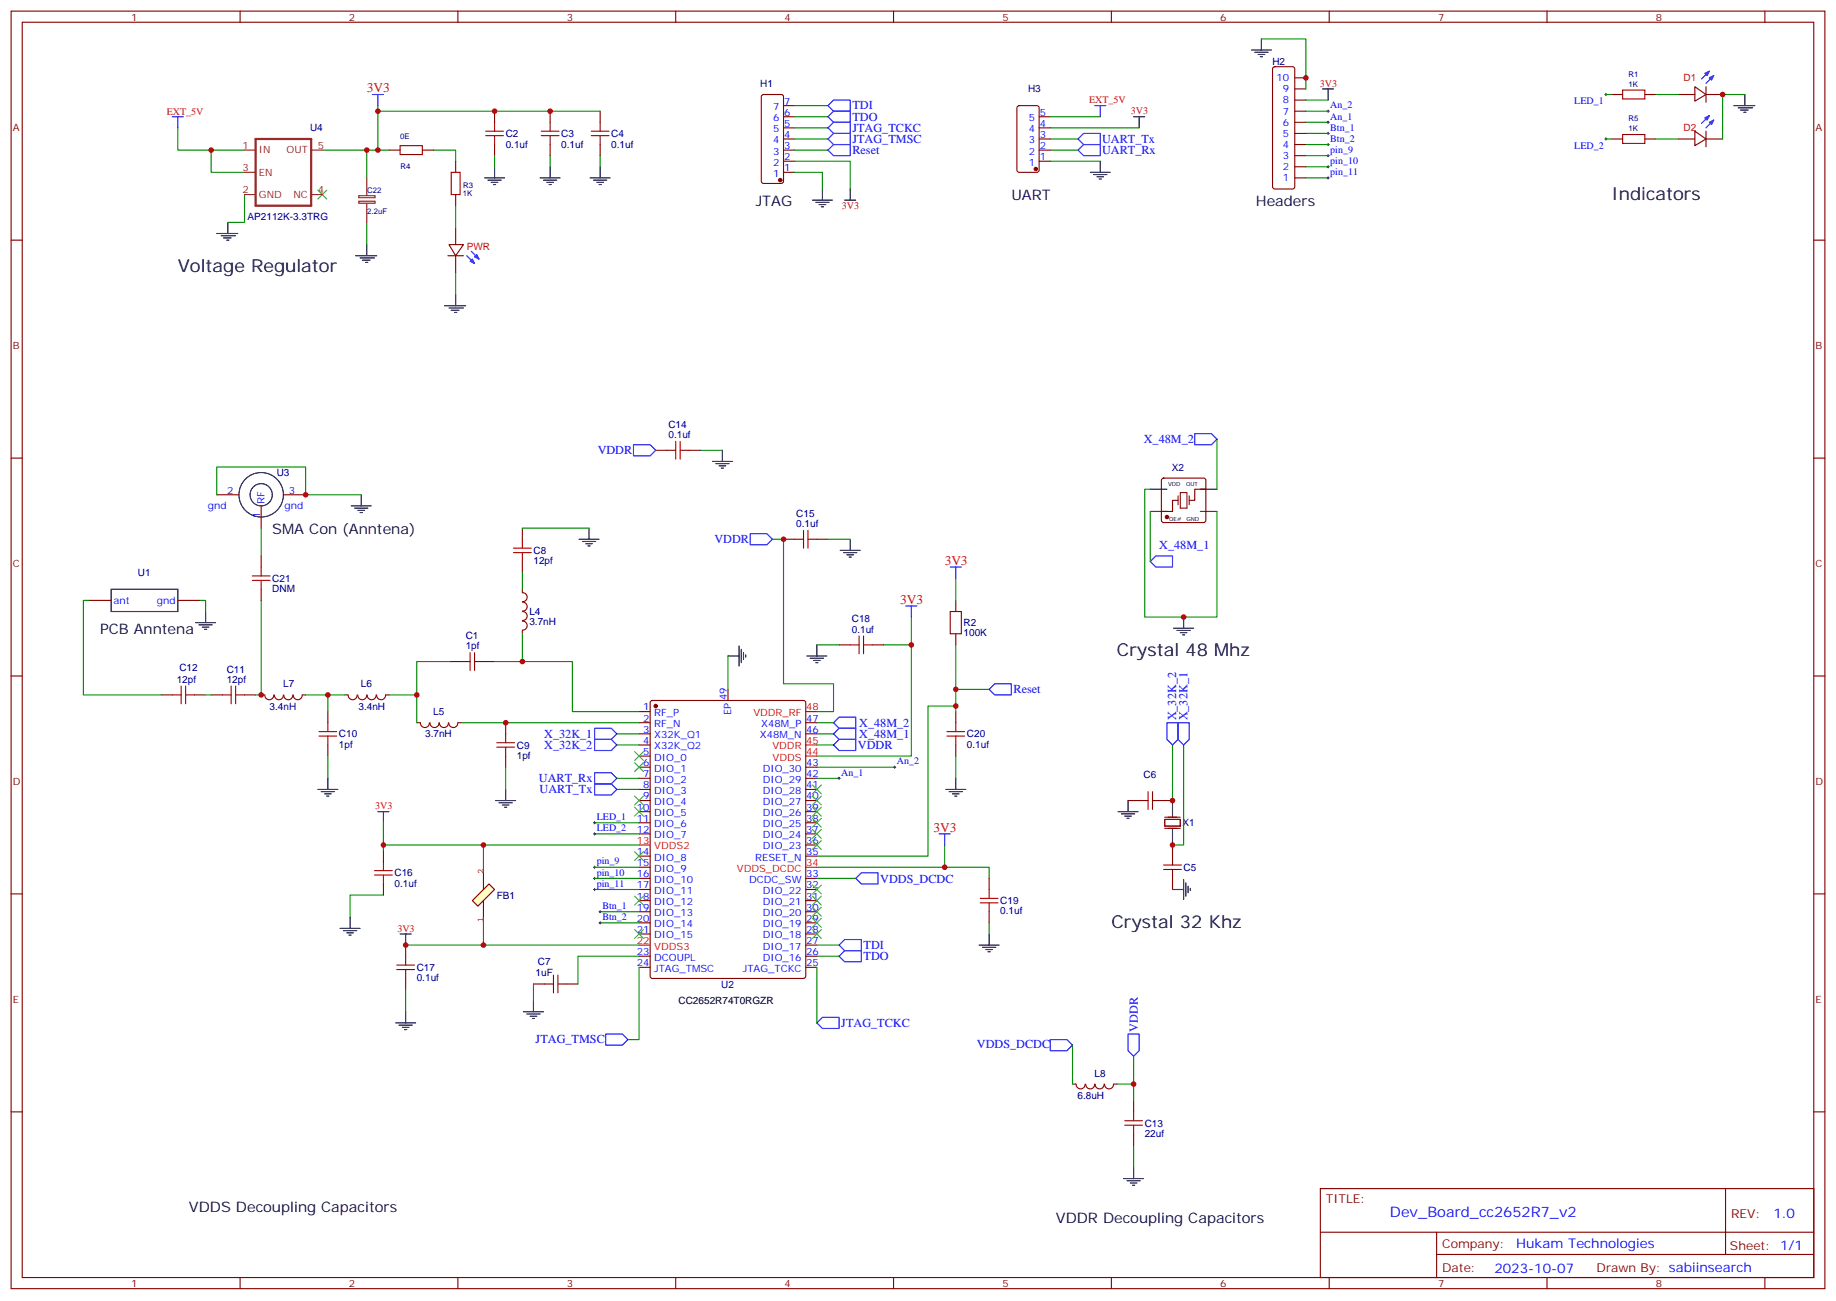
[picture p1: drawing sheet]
<svg xmlns="http://www.w3.org/2000/svg" width="583mm" height="413mm" viewBox="0 0 583 413" stroke-linecap="round" stroke-linejoin="round" font-family="sans-serif">
<g fill="none" stroke="#870000" stroke-width=".35">
<path d="M3.5 3.5h575.8v405.4h-575.8zM7.1 7.1h568.6v398.2h-568.6zM76.2 3.5v3.6M145.3 3.5v3.6M214.5 3.5v3.6M283.6 3.5v3.6M352.8 3.5v3.6M421.9 3.5v3.6M491.1 3.5v3.6M560.2 3.5v3.6M241.9 30.2l.5-.2h5.6l.7 .4v27.1l-.2 .5-.5 .2h-5.6l-.5-.2-.2-.5v-26.8zM248.7 37h3.5"/>
<path d="M248.7 33.5h3.5M323 33.7l.5-.2h5.6l.7 .4v20.1l-.4 .6-5.9 .1-.7-.5v-20zM329.8 37h3.6M404.2 21.4l.4-.2h5.7l.5 .2 .2 .5v37.4l-.2 .5-.5 .2h-5.7l-.5-.3-.2-.4v-37.4zM411 38.8h3.5M411 35.3h3.5M411 31.8h3.5M411 28.2h3.5M411 24.7h3.5M511.5 30h3.6M522.1 30h3.5M532.7 30h5.3"/>
<path d="M538 27.5l3.5 2.5-3.5 2.1zM541.5 30h5.3M541.5 27.5v5M123.5 47.6h3.5M134.1 47.6h3.5M144.6 51.2v3.5M248.7 54.7h3.5M248.7 51.2h3.5M248.7 47.6h3.5M248.7 44.1h3.5M248.7 40.6h3.5M329.8 51.2h3.6"/>
<path d="M329.8 47.6h3.6M329.8 44.1h3.6M329.8 40.6h3.6M411 56.4h3.5M411 52.9h3.5M411 49.4h3.5M411 45.9h3.5M411 42.3h3.5M511.5 44.1h3.6M522.1 44.1h3.5M532.7 44.1h5.3M538 41.6l3.5 2.5-3.5 2.1z"/>
<path d="M541.5 44.1h5.3M541.5 41.6v5M3.5 76.2h3.6M142.5 77.6h4.6l-2.5 3.5zM144.6 61.7v3.6M144.6 72.3v5.3M575.7 76.2h3.6M142.2 81.1h4.9M144.6 81.1v5.3M3.5 145.3h3.6M68.8 157h7M90 157h7"/>
<path d="M208.1 142.9h3.6M218.7 142.9h3.5M368.9 151.9l.5-.2h12.7l.5 .2 .2 .5v12.7l-.3 .5-.4 .2h-12.7l-.5-.2-.2-.5v-12.7zM373.9 158.8h-1.7v3.5h-3.5M382.8 155.2h-3.6v3.6h-1.7M575.7 145.3h3.6M82.9 160.5v7.1M82.9 176.4v3.5M165.8 167.6v3.5M165.8 178.2v3.5M248.7 171.1h3.5M259.3 171.1h3.5"/>
<path d="M28.2 190.5h7.1M56.4 190.5h7.1M82.9 187v3.5M165.8 187v1M165.8 188.1a1.41 1.41 0 0 1 1.5 1.4 1.41 1.41 0 0 1-1.5 1.4M165.8 197.1a1.41 1.41 0 0 1 1.5 1.4 1.41 1.41 0 0 1-1.5 1.4M165.8 191.1a1.41 1.41 0 0 1 1.5 1.4 1.41 1.41 0 0 1-1.5 1.4M165.8 194.1a1.41 1.41 0 0 1 1.5 1.4 1.41 1.41 0 0 1-1.5 1.4M303.4 190.5v3.5M3.5 214.5h3.6M142.9 209.9h3.5M153.5 209.9h3.5"/>
<path d="M165.8 200v1.1M231.1 218.7v3.5M266.3 204.6h3.6M276.9 204.6h3.6M303.4 201.1v3.5M575.7 214.5h3.6M51.2 220.5h3.5M61.7 220.5h3.6M67 220.5h3.6M77.6 220.5h3.5M82.9 220.5h1.1M84.1 220.5a1.41 1.41 0 0 0 1.4 1.5 1.41 1.41 0 0 0 1.4-1.5"/>
<path d="M87.1 220.5a1.41 1.41 0 0 0 1.4 1.5 1.41 1.41 0 0 0 1.4-1.5M90.1 220.5a1.41 1.41 0 0 0 1.4 1.5 1.41 1.41 0 0 0 1.4-1.5M93.1 220.5a1.41 1.41 0 0 0 1.4 1.5 1.41 1.41 0 0 0 1.4-1.5M96 220.5h1M104.1 225.8v3.5M104.1 236.4v3.5M109.4 220.5h1M110.5 220.5a1.41 1.41 0 0 0 1.4 1.5 1.41 1.41 0 0 0 1.4-1.5M113.6 220.5a1.41 1.41 0 0 0 1.4 1.5 1.41 1.41 0 0 0 1.4-1.5M116.6 220.5a1.41 1.41 0 0 0 1.4 1.5 1.41 1.41 0 0 0 1.4-1.5M119.6 220.5a1.41 1.41 0 0 0 1.4 1.5 1.41 1.41 0 0 0 1.4-1.5M122.4 220.5h1.1"/>
<path d="M132.3 229.3h1M133.5 229.3a1.41 1.41 0 0 0 1.4 1.5 1.41 1.41 0 0 0 1.4-1.5M136.5 229.3a1.41 1.41 0 0 0 1.4 1.5 1.41 1.41 0 0 0 1.4-1.5M139.5 229.3a1.41 1.41 0 0 0 1.4 1.5 1.41 1.41 0 0 0 1.4-1.5M142.5 229.3a1.41 1.41 0 0 0 1.4 1.5 1.41 1.41 0 0 0 1.4-1.5M145.3 229.3h1.1M160.5 229.3v3.5M160.5 239.9v3.5M202.8 225.8h3.6M202.8 229.3h3.6M202.8 232.8h3.6M202.8 236.4h3.6"/>
<path d="M202.8 239.9h3.6M206.6 222.5l.5-.3h48l.6 .5 .1 87-.5 .7h-48.2l-.7-.4v-87zM255.8 229.3h3.5M255.8 232.8h3.5M303.4 225.8v3.5M303.4 236.4v3.5M202.8 243.4h3.6M202.8 246.9h3.6M202.8 250.5h3.6M202.8 254h3.6M202.8 257.5h3.6M255.8 243.4h3.5"/>
<path d="M255.8 246.9h3.5M255.8 250.5h3.5M255.8 254h3.5M255.8 257.5h3.5M358.1 254h3.5M368.7 254h3.5M121.7 269.9v3.5M202.8 261.1h3.6M202.8 264.6h3.6M202.8 271.6h3.6M202.8 275.2h3.6M202.8 278.7h3.6"/>
<path d="M255.8 261.1h3.5M255.8 264.6h3.5M255.8 271.6h3.5M255.8 278.7h3.5M255.8 268.1h3.5M314 278.7v3.5M372.2 268.1v3.5M372.2 278.7v3.5M3.5 283.6h3.6M121.7 280.5v3.5M128.8 299.9v3.5M202.8 282.2h3.6"/>
<path d="M202.8 285.7h3.6M202.8 289.3h3.6M202.8 292.8h3.6M202.8 296.3h3.6M255.8 282.2h3.5M255.8 285.7h3.5M255.8 289.3h3.5M255.8 292.8h3.5M255.8 296.3h3.5M255.8 299.9h3.5M314 289.3v3.5M575.7 283.6h3.6"/>
<path d="M128.8 310.4v3.6M169.3 312.2h3.6M179.9 312.2h3.5M202.8 303.4h3.6M202.8 306.9h3.6M255.8 303.4h3.5M255.8 306.9h3.5M3.5 352.8h3.6M340.4 344h1.1M341.6 344a1.41 1.41 0 0 0 1.4 1.5 1.41 1.41 0 0 0 1.4-1.5M344.7 344a1.41 1.41 0 0 0 1.4 1.5 1.41 1.41 0 0 0 1.4-1.5M347.6 344a1.41 1.41 0 0 0 1.4 1.5 1.41 1.41 0 0 0 1.4-1.5"/>
<path d="M350.6 344a1.41 1.41 0 0 0 1.4 1.5 1.41 1.41 0 0 0 1.4-1.5M353.5 344h1M359.8 349.2v3.6M359.8 359.8v3.6M575.7 352.8h3.6M419.1 377.1h156.6v28.2h-156.6zM547.7 377.1v20.9M419.1 391h156.5M456 398h119.6M456 391v14.1M76.2 405.3v3.6M145.3 405.3v3.6"/>
<path d="M214.5 405.3v3.6M283.6 405.3v3.6M352.8 405.3v3.6M421.9 405.3v3.6M491.1 405.3v3.6M560.2 405.3v3.6"/>
</g>
<g fill="#870000" stroke="#870000" stroke-width=".35">
<circle cx="208.1" cy="224" r=".53"/>
<circle cx="370.4" cy="164" r=".53"/>
<circle cx="247.6" cy="57.1" r=".53"/>
<circle cx="328.8" cy="53.6" r=".53"/>
</g>
<path d="M255.8 239.9h3.5M255.8 236.4h3.5M255.8 225.8h3.5M202.8 268.1h3.6M255.8 275.2h3.5M202.8 299.9h3.6" fill="none" stroke="#f00" stroke-width=".35"/>
<g fill="none" stroke="#000" stroke-width=".35">
<path d="M397.2 15.9h6.4M398.3 16.6h4.2M399.3 17.3h2.2M400 18h.8M400.4 12.3v3.6M359.8 37h3.6M361.6 37v3.6M419.8 28.2h3.5M421.6 28.2v3.6M550.3 33.5h6.7M551.7 34.2h4.6M552.4 34.9h2.5"/>
<path d="M553.5 35.6h.7M553.9 30v3.5M261.1 60v3.5M269.9 60v3.5M346.1 54.7h6.3M347.1 55.4h4.3M348.2 56.1h2.1M348.9 56.8h.7M349.2 51.2v3.5M68.8 74.1h6.7M70.2 74.8h4.6M70.9 75.5h2.5"/>
<path d="M72 76.2h.7M72.3 70.6v3.5M116.4 77.6v3.5M257.9 63.5h6.3M258.9 64.2h4.3M260 64.9h2.1M260.7 65.6h.7M268.1 63.5h3.5M112.9 81.1h6.7M114.3 81.8h4.6M115 82.6h2.5M116.1 83.3h.7"/>
<path d="M141.1 97h6.7M142.5 97.7h4.6M143.2 98.4h2.5M144.3 99.1h.7M144.6 93.5v3.5M114.7 157v3.5M226.1 146.4h6.4M227.2 147.1h4.2M228.2 147.8h2.2M229 148.5h.7M229.3 142.9v3.5M365.1 155.2h5.3"/>
<path d="M381 155.2h5.3M111.5 160.5h6.3M112.5 161.2h4.3M113.6 161.9h2.1M114.3 162.6h.7M183.8 171.1h6.3M184.9 171.8h4.2M185.9 172.5h2.1M186.6 173.2h.7M187 167.6v3.5M266.7 174.6h6.3M267.8 175.3h4.2"/>
<path d="M268.8 176h2.1M269.5 176.7h.7M269.9 171.1v3.5M365.1 162.3h5.3M381 162.3h5.3M35.3 187h21.1v7h-21.1zM62.1 197.6h6.3M63.1 198.3h4.3M64.2 199h2.1M64.9 199.7h.7M65.3 194v3.6M372.5 199.3h6.4"/>
<path d="M375.7 195.8v3.5M231.1 208.1h3.5M234.6 205v6.3M235.3 206v4.3M236 207.1v2.1M236.7 207.8v.7M256.1 208.1h6.4M257.2 208.8h4.2M258.2 209.5h2.1M258.9 210.3h.7M259.3 204.6v3.5M373.6 200h4.2"/>
<path d="M374.6 200.7h2.2M375.4 201.4h.7M100.9 250.5h6.3M102 251.2h4.2M103 251.9h2.1M103.7 252.6h.7M104.1 246.9v3.6M119.9 257.5h3.6M121.7 257.5v3.6M157.3 254h6.4M158.4 254.7h4.2M159.5 255.4h2.1"/>
<path d="M160.2 256.1h.7M160.5 250.5v3.5M300.2 250.5h6.4M301.3 251.2h4.2M302.3 251.9h2.1M303 252.6h.7M303.4 246.9v3.6M354.9 257.5h6.3M356 258.2h4.2M357 258.9h2.1M357.7 259.6h.7M358.1 254v3.5"/>
<path d="M372.2 254v5.3M372.2 262.8v5.3M375.7 279v6.4M107.9 294.6h6.4M109 295.3h4.2M110.1 296h2.1M110.8 296.7h.7M111.1 291v3.6M127 296.3h3.5M128.8 296.3v3.6M310.8 299.9h6.3M314 296.3v3.6"/>
<path d="M372.2 282.2h3.5M376.4 280.1v4.2M377.1 281.2v2.1M377.8 281.9v.7M169.3 317.5v3.5M311.9 300.6h4.2M312.9 301.3h2.1M313.6 302h.7M125.6 324.6h6.3M126.6 325.3h4.3M127.7 326h2.1M128.4 326.7h.7"/>
<path d="M128.8 321v3.6M166.2 321h6.3M167.2 321.7h4.2M168.3 322.4h2.1M169 323.1h.7M356.7 373.9h6.3M357.7 374.6h4.2M358.8 375.4h2.1M359.5 376.1h.7M359.8 370.4v3.5"/>
<circle cx="82.9" cy="157" r="7.1"/>
<circle cx="82.9" cy="157" r="3.5"/>
</g>
<path d="M373.9 157.3v2.9M374.6 156.3h2.2v4.9h-2.2zM377.5 157.3v2.9M369.7 260h4.9v2.1h-4.9zM369.7 259.3h4.9M369.7 262.8h4.9" fill="none" stroke="#871200" stroke-width=".35"/>
<g fill="none" stroke="#a10000" stroke-width=".35">
<path d="M515.1 28.6h7v2.8h-7zM127 46.2h7.1v2.8h-7.1zM143.2 54.7h2.8v7h-2.8zM515.1 42.7h7v2.8h-7zM211.7 142.9h2.8M214.5 140.1v5.6M215.9 140.1v5.6M215.9 142.9h2.8M82.9 179.9v2.8M163 175.3h5.6M163 173.9h5.6M165.8 171.1v2.8"/>
<path d="M165.8 175.3v2.9M252.2 171.1h2.9M255.1 168.3v5.6M256.5 168.3v5.6M256.5 171.1h2.8M80.1 182.7h5.6M80.1 184.2h5.6M82.9 184.2v2.8M301.6 194h3.6v7.1h-3.6zM57.5 217.7v5.6M58.9 217.7v5.6M73.4 217.7v5.6"/>
<path d="M74.8 217.7v5.6M146.4 209.9h2.8M149.2 207.1v5.6M150.6 209.9h2.9M150.6 207.1v5.6M269.9 204.6h2.8M272.7 201.8v5.6M274.1 204.6h2.8M274.1 201.8v5.6M54.7 220.5h2.8M58.9 220.5h2.8M70.6 220.5h2.8"/>
<path d="M74.8 220.5h2.8M101.2 233.5h5.7M101.2 232.1h5.7M104.1 229.3v2.8M104.1 233.5v2.9M157.7 237.1h5.6M157.7 235.7h5.6M160.5 232.8v2.9M160.5 237.1v2.8M300.6 233.5h5.6M300.6 232.1h5.6M303.4 229.3v2.8"/>
<path d="M303.4 233.5v2.9M361.6 254h2.8M364.4 251.2v5.6M365.8 251.2v5.6M365.8 254h2.9M118.9 277.6h5.6M118.9 276.2h5.6M121.7 273.4v2.8M121.7 277.6v2.9M369.4 274.5h5.6M369.4 275.9h5.6M372.2 271.6v2.9"/>
<path d="M372.2 275.9v2.8M311.1 286.5h5.7M311.1 285h5.7M314 282.2v2.8M314 286.5v2.8M125.9 307.6h5.7M125.9 306.2h5.7M128.8 303.4v2.8M128.8 307.6v2.8M172.9 312.2h2.8M175.7 309.4v5.6M177.1 309.4v5.6"/>
<path d="M177.1 312.2h2.8M357 357h5.7M357 355.6h5.7M359.8 352.8v2.8M359.8 357v2.8"/>
</g>
<g fill="none" stroke="#008700" stroke-width=".35">
<path d="M400.4 12.3h14.1v15.9M119.9 33.5v14.1M252.2 33.5h10.6M252.2 37h10.6M333.4 37h15.8M414.5 35.3h7.1M414.5 38.8h7.1M414.5 31.8h7.1M509.8 30h1.7M525.6 30h7.1M553.9 30h-7.1v14.1M56.4 40.6v7h21.2"/>
<path d="M67 47.6v7.1h10.6M102.3 47.6h21.2M116.4 47.6v8.8M137.6 47.6h7v3.6M252.2 54.7h8.9v5.3M252.2 51.2h17.7v8.8M252.2 40.6h10.6M252.2 44.1h10.6M252.2 47.6h10.6M333.4 40.6h28.2M333.4 44.1h8.8M333.4 47.6h8.8"/>
<path d="M333.4 51.2h15.8M414.5 49.4h7.1M414.5 52.9h7.1M414.5 42.3h7.1M414.5 45.9h7.1M414.5 56.4h7.1M509.8 44.1h1.7M525.6 44.1h7.1M77.6 61.7v8.9h-5.3M116.4 70.6v7M144.6 65.3v7M144.6 86.4v7.1"/>
<path d="M386.3 139.3v15.9M68.8 157v-8.8h28.2v8.8h17.7M222.2 142.9h7.1M365.1 155.2h-1.7v40.6h22.9v-33.5M82.9 167.6v8.8M165.8 167.6h21.2M245.2 171.1h3.5v45.9h15.9v8.8h-5.3M262.8 171.1h7.1M365.1 162.3v15.9M28.2 190.5h-1.7v30h24.7M63.5 190.5h1.8v3.5M82.9 190.5v30h-1.8"/>
<path d="M165.8 181.7v5.3M289.3 195.8v8.8M303.4 183.4v7.1M142.9 209.9h-10.6v19.4M157 209.9h24.7v15.9h21.1M165.8 201.1v8.8M231.1 208.1v10.6M259.3 204.6h7M280.5 204.6h8.8v35.3h-30M303.4 204.6v21.2M303.4 218.7h10.6M65.3 220.5h1.7"/>
<path d="M97 220.5h12.4M104.1 220.5v5.3M104.1 239.9v7M123.5 220.5h8.8M146.4 229.3h56.4M195.8 232.8h7M195.8 236.4h7M259.3 232.8h5.3M259.3 236.4h5.3M259.3 229.3h5.3M303.4 224h-8.8v47.6h-35.3M303.4 239.9v7"/>
<path d="M372.2 236.4v17.6M375.7 236.4v31.7h-3.5M160.5 243.4v7.1M195.8 246.9h7M195.8 250.5h7M259.3 246.9h7M259.3 243.4h24.7M121.7 268.1h81.1M121.7 261.1v8.8M188.7 264.6h14.1M188.7 261.1h14.1M188.7 278.7h14.1"/>
<path d="M188.7 275.2h14.1M259.3 278.7h12.3M299.9 268.1v7.1h-40.6M299.9 275.2h14.1v3.5M121.7 284h-10.6v7M128.8 299.9h74M188.7 282.2h14.1M190.5 292.8h12.3M190.5 289.3h12.3M259.3 299.9h7M314 292.8v3.5M128.8 314v7"/>
<path d="M169.3 312.2v5.3M202.8 303.4h-19.4v8.8M202.8 306.9v22.9h-3.5M259.3 306.9v17.7M259.3 303.4h7M340.4 331.6v12.4M359.8 335.1v8.9M354.5 344h5.3v5.2M359.8 363.4v7"/>
</g>
<g fill="none" stroke="#00f" stroke-width=".35">
<path d="M54.7 37h3.5M56.4 37v3.6M118.2 30h3.5M119.9 30v3.5M262.8 37l1.8-1.7h5.3v3.5h-5.3zM262.8 33.5l1.8-1.7h5.3v3.5h-5.3zM347.5 33.5h3.5M349.2 33.5v3.5M541.2 23.3l1.4-.7-.7 1.4zM541.2 37.4l1.4-.7-.7 1.4zM542.6 24.7l1.4-.7-.7 1.4zM542.6 38.8l1.4-.7-.7 1.4z"/>
<path d="M542.6 22.6l-2.5 2.4M542.6 36.7l-2.5 2.5M544 24l-2.5 2.5M544 38.1l-2.5 2.5M262.8 40.6l1.8-1.8h5.3v3.5h-5.3zM262.8 47.6l1.8-1.7h5.3v3.5h-5.3zM262.8 44.1l1.8-1.8h5.3v3.6h-5.3zM342.2 44.1l1.8-1.8h5.2v3.6h-5.2zM342.2 47.6l1.8-1.7h5.2v3.5h-5.2zM149.6 79.7l2.4 2.5M148.2 81.1l2.4 2.5M149.2 82.9l.7-.7 .7 1.4z"/>
<path d="M151.3 80.8l.7 1.4-1.4-.7zM379.2 137.6h5.3l1.8 1.7-1.8 1.8h-5.3zM201.1 141.1h5.3l1.7 1.8-1.7 1.7h-5.3zM238.1 169.3h5.3l1.8 1.8-1.8 1.8h-5.3zM301.6 179.9h3.6M303.4 179.9v3.5M365.1 178.2l1.8-1.8h5.3v3.5h-5.3zM287.5 192.3h3.5M289.3 192.3v3.5M314 218.7l1.7-1.7h5.3v3.5h-5.3zM188.7 231.1h5.3l1.8 1.7-1.8 1.8h-5.3zM188.7 234.6h5.3l1.8 1.8-1.8 1.7h-5.3z"/>
<path d="M264.6 232.8l1.7-1.7h5.3v3.5h-5.3zM264.6 236.4l1.7-1.8h5.3v3.5h-5.3zM266.3 227.5h5.3v3.6h-5.3l-1.7-1.8zM370.4 229.3h3.5v5.3l-1.7 1.8-1.8-1.8zM373.9 229.3h3.6v5.3l-1.8 1.8-1.8-1.8zM188.7 245.2h5.3l1.8 1.7-1.8 1.8h-5.3zM188.7 248.7h5.3l1.8 1.8-1.8 1.7h-5.3zM271.6 278.7l1.8-1.8h5.3v3.6h-5.3zM298.1 264.6h3.5M299.9 264.6v3.5M266.3 299.9l1.8-1.8h5.3v3.5h-5.3zM266.3 303.4l1.8-1.8h5.3v3.6h-5.3z"/>
<path d="M192.3 328.1h5.3l1.7 1.7-1.7 1.8h-5.3zM259.3 324.6l1.8-1.8h5.2v3.5h-5.2zM333.4 329.8h5.3l1.7 1.8-1.7 1.8h-5.3zM358.1 328.1h3.5v5.3l-1.8 1.7-1.7-1.7z"/>
</g>
<g fill="none" stroke="#3c3" stroke-width=".35">
<path d="M100.9 60.3l2.8 2.8M103.7 60.3l-2.8 2.8M201.4 238.5l2.9 2.8M204.3 238.5l-2.9 2.8M201.4 242l2.9 2.8M201.4 252.6l2.9 2.8M201.4 256.1l2.9 2.8M204.3 242l-2.9 2.8M204.3 252.6l-2.9 2.8M204.3 256.1l-2.9 2.8M257.9 252.6l2.8 2.8M257.9 256.1l2.8 2.8"/>
<path d="M257.9 259.6l2.8 2.9M257.9 249.1l2.8 2.8M260.7 252.6l-2.8 2.8M260.7 256.1l-2.8 2.8M260.7 259.6l-2.8 2.9M260.7 249.1l-2.8 2.8M201.4 270.2l2.9 2.8M204.3 270.2l-2.9 2.8M257.9 263.2l2.8 2.8M257.9 266.7l2.8 2.8M260.7 263.2l-2.8 2.8M260.7 266.7l-2.8 2.8"/>
<path d="M201.4 284.3l2.9 2.9M201.4 294.9l2.9 2.8M204.3 284.3l-2.9 2.9M204.3 294.9l-2.9 2.8M257.9 280.8l2.8 2.8M257.9 284.3l2.8 2.9M257.9 287.9l2.8 2.8M257.9 291.4l2.8 2.8M257.9 294.9l2.8 2.8M260.7 280.8l-2.8 2.8M260.7 284.3l-2.8 2.9M260.7 287.9l-2.8 2.8"/>
<path d="M260.7 291.4l-2.8 2.8M260.7 294.9l-2.8 2.8"/>
</g>
<path d="M81.1 44.1h17.7v21.2h-17.7z" fill="none" stroke="#8c2424" stroke-width=".71"/>
<path d="M77.6 47.6h3.5M77.6 54.7h3.5M98.8 47.6h3.5M116.4 56.4v5.7M77.6 61.7h3.5M98.8 61.7h3.5M113.9 63.9h5.2v.6h-5.2zM113.9 62.1h5.2v.6h-5.2zM116.4 64.6v6" fill="none" stroke="#8c2424" stroke-width=".35"/>
<g fill="none" stroke="#000" stroke-width=".32">
<path d="M421.2 35.3h.7M421.2 38.8h.7M421.6 34.9v.7M421.6 38.5v.7M509.4 30h.7M509.8 29.6v.7M421.2 52.9h.7M421.2 49.4h.7M421.2 45.9h.7M421.2 42.3h.7M421.2 56.4h.7M421.6 42v.7"/>
<path d="M421.6 45.5v.7M421.6 49v.7M421.6 52.6v.7M421.6 56.1v.7M509.4 44.1h.7M509.8 43.7v.7M266 246.9h.7M266.3 246.6v.7M283.6 243.4h.7M284 243.1v.7M188.4 261.1h.7M188.4 264.6h.7"/>
<path d="M188.4 275.2h.7M188.4 278.7h.7M188.7 260.7v.7M188.7 264.2v.7M188.7 274.8v.7M188.7 278.3v.7M188.4 282.2h.7M188.7 281.9v.7M190.1 289.3h.8M190.1 292.8h.8M190.5 288.9v.7M190.5 292.5v.7"/>
</g>
<path d="M155.2 280.5l1.8 1.7-5.3 5.3-1.8-1.8z" fill="#ffffc2" stroke="#850000" stroke-width=".35"/>
<path d="M153.5 276.9v5.3M153.5 285.7v5.3" fill="none" stroke="#850000" stroke-width=".35"/>
<path d="M119.9 35.3h70.6M157 49.4v3.5M174.6 49.4v3.5M190.5 49.4v3.5M153.5 268.1v8.8M153.5 291v8.9" fill="none" stroke="#008700" stroke-width=".35"/>
<path d="M157 38.8v2.8M174.6 38.8v2.8M190.5 38.8v2.8M154.2 43h5.6M154.2 41.6h5.6M157 43v2.9M171.8 43h5.6M171.8 41.6h5.6M174.6 43v2.9M187.7 43h5.6M187.7 41.6h5.6M190.5 43v2.9" fill="none" stroke="#a10000" stroke-width=".35"/>
<path d="M157 35.3v3.5M174.6 35.3v3.5M190.5 35.3v3.5M157 45.9v3.5M174.6 45.9v3.5M190.5 45.9v3.5" fill="none" stroke="#870000" stroke-width=".35"/>
<g fill="none" stroke="#000" stroke-width=".35">
<path d="M153.8 56.4h6.4M154.9 57.2h4.2M155.9 57.9h2.1M156.6 58.6h.7M157 52.9v3.5M171.4 56.4h6.4M172.5 57.2h4.2M173.6 57.9h2.1M174.3 58.6h.7M174.6 52.9v3.5M187.3 56.4h6.4M188.4 57.2h4.2"/>
<path d="M189.4 57.9h2.2M190.1 58.6h.8M190.5 52.9v3.5"/>
</g>
<g fill="#c00">
<circle cx="372.2" cy="268.1" r=".88"/>
<circle cx="372.2" cy="254" r=".88"/>
<circle cx="375.7" cy="195.8" r=".88"/>
<circle cx="165.8" cy="209.9" r=".88"/>
<circle cx="160.5" cy="229.3" r=".88"/>
<circle cx="132.3" cy="220.5" r=".88"/>
<circle cx="104.1" cy="220.5" r=".88"/>
<circle cx="303.4" cy="218.7" r=".88"/>
<circle cx="303.4" cy="224" r=".88"/>
<circle cx="97" cy="157" r=".88"/>
<circle cx="82.9" cy="220.5" r=".88"/>
<circle cx="67" cy="47.6" r=".88"/>
<circle cx="119.9" cy="47.6" r=".88"/>
<circle cx="116.4" cy="47.6" r=".88"/>
<circle cx="546.8" cy="30" r=".88"/>
<circle cx="414.5" cy="24.7" r=".88"/>
<circle cx="289.3" cy="204.6" r=".88"/>
<circle cx="248.7" cy="171.1" r=".88"/>
<circle cx="359.8" cy="344" r=".88"/>
<circle cx="299.9" cy="275.2" r=".88"/>
<circle cx="128.8" cy="299.9" r=".88"/>
<circle cx="121.7" cy="268.1" r=".88"/>
<circle cx="153.5" cy="268.1" r=".88"/>
<circle cx="153.5" cy="299.9" r=".88"/>
<circle cx="119.9" cy="35.3" r=".88"/>
<circle cx="157" cy="35.3" r=".88"/>
<circle cx="174.6" cy="35.3" r=".88"/>
</g>
<g font-size="5.6">
<text x="511.5" y="63.5">Indicators</text>
<text x="56.4" y="86.4">Voltage Regulator</text>
<text x="354.5" y="208.1">Crystal 48 Mhz</text>
<text x="352.8" y="294.6">Crystal 32 Khz</text>
</g>
<g font-size="4.6" fill="#003">
<text x="239.9" y="65.3">JTAG</text>
<text x="321" y="63.5">UART</text>
<text x="398.6" y="65.3">Headers</text>
<text x="86.4" y="169.3">SMA Con (Anntena)</text>
<text x="31.7" y="201.1">PCB Anntena</text>
<text x="60" y="384.5">VDDS Decoupling Capacitors</text>
<text x="335.1" y="388.1">VDDR Decoupling Capacitors</text>
</g>
<text font-size="4.6" fill="#00f" x="441.2" y="386.1">Dev_Board_cc2652R7_v2</text>
<g font-size="4.2" fill="#f00">
<text x="116.4" y="29.3">3V3</text>
<text x="299.9" y="179.2">3V3</text>
<text x="285.8" y="191.6">3V3</text>
<text x="296.3" y="263.9">3V3</text>
</g>
<g font-size="4.2" fill="#00f">
<text x="562.9" y="386.4">1.0</text>
<text x="481.3" y="395.9">Hukam Technologies</text>
<text x="474.4" y="403.7">2023-10-07</text>
</g>
<g font-size="3.9" fill="#00f">
<text x="270.6" y="34.7">TDI</text>
<text x="270.6" y="38.2">TDO</text>
<text x="270.6" y="41.9">JTAG_TCKC</text>
<text x="270.6" y="45.4">JTAG_TMSC</text>
<text x="349.8" y="45.4">UART_Tx</text>
<text x="270.6" y="48.9">Reset</text>
<text x="349.8" y="48.9">UART_Rx</text>
<text x="363.1" y="140.6">X_48M_2</text>
<text x="189.7" y="144.2">VDDR</text>
<text x="226.8" y="172.4">VDDR</text>
<text x="368" y="174.1">X_48M_1</text>
<text x="321.7" y="220">Reset</text>
<text x="272.7" y="230.5">X_48M_2</text>
<text x="373.4" y="228.6" transform="rotate(-90 373.4 228.6)">X_32K_2</text>
<text x="376.9" y="228.6" transform="rotate(-90 376.9 228.6)">X_32K_1</text>
<text x="172.7" y="234.1">X_32K_1</text>
<text x="172.7" y="237.6">X_32K_2</text>
<text x="272.3" y="237.5">VDDR</text>
<text x="272.7" y="234.1">X_48M_1</text>
<text x="171.1" y="248.2">UART_Rx</text>
<text x="171.3" y="251.7">UART_Tx</text>
<text x="279.4" y="280.1">VDDS_DCDC</text>
<text x="274.1" y="304.6">TDO</text>
<text x="274.1" y="301.1">TDI</text>
<text x="267.1" y="325.9">JTAG_TCKC</text>
<text x="361.1" y="327.4" transform="rotate(-90 361.1 327.4)">VDDR</text>
<text x="170" y="331">JTAG_TMSC</text>
<text x="310.1" y="332.7">VDDS_DCDC</text>
</g>
<g font-size="3.9" fill="#800">
<text x="420.9" y="381.7">TITLE:</text>
<text x="549.5" y="386.4">REV:</text>
<text x="457.8" y="395.9">Company:</text>
<text x="549.1" y="396.5">Sheet: 1/1</text>
<text x="457.8" y="403.6">Date:</text>
<text x="506.8" y="403.7">Drawn By: sabiinsearch</text>
</g>
<g font-size="3.2" fill="#800">
<text x="41.6" y="6.5">1</text>
<text x="110.8" y="6.5">2</text>
<text x="179.9" y="6.5">3</text>
<text x="249.1" y="6.5">4</text>
<text x="318.2" y="6.5">5</text>
<text x="387.3" y="6.5">6</text>
<text x="456.5" y="6.5">7</text>
<text x="525.6" y="6.5">8</text>
<text x="4.1" y="41.6">A</text>
<text x="576.3" y="41.6">A</text>
<text x="4.1" y="110.8">B</text>
<text x="576.3" y="110.8">B</text>
<text x="4.1" y="179.9">C</text>
<text x="576.3" y="179.9">C</text>
<text x="4.1" y="249.1">D</text>
<text x="576.3" y="249.1">D</text>
<text x="4.1" y="318.2">E</text>
<text x="576.3" y="318.2">E</text>
<text x="41.6" y="408.3">1</text>
<text x="110.8" y="408.3">2</text>
<text x="179.9" y="408.3">3</text>
<text x="249.1" y="408.3">4</text>
<text x="318.2" y="408.3">5</text>
<text x="387.3" y="408.3">6</text>
<text x="456.5" y="408.3">7</text>
<text x="525.6" y="408.3">8</text>
</g>
<g font-size="3.2" fill="#000080">
<text x="403.9" y="20.5">H2</text>
<text x="241.3" y="27.6">H1</text>
<text x="326.3" y="29.3">H3</text>
<text x="98.4" y="41.6">U4</text>
<text x="160.5" y="46.9">0.1uf</text>
<text x="160.5" y="43.6">C2</text>
<text x="178.2" y="46.9">0.1uf</text>
<text x="178.2" y="43.6">C3</text>
<text x="194" y="46.9">0.1uf</text>
<text x="194" y="43.6">C4</text>
<text x="78.6" y="69.9">AP2112K-3.3TRG</text>
<text x="212.2" y="135.8">C14</text>
<text x="212.2" y="139">0.1uf</text>
<text x="371.9" y="149.3">X2</text>
<text x="87.9" y="151">U3</text>
<text x="252.7" y="167.2">0.1uf</text>
<text x="252.7" y="164">C15</text>
<text x="169.3" y="179">12pf</text>
<text x="169.3" y="175.8">C8</text>
<text x="43.8" y="182.7">U1</text>
<text x="86.4" y="184.5">C21</text>
<text x="86.4" y="187.7">DNM</text>
<text x="168" y="195.2">L4</text>
<text x="270.4" y="197.5">C18</text>
<text x="147.8" y="202.8">C1</text>
<text x="168" y="198.4">3.7nH</text>
<text x="270.4" y="200.7">0.1uf</text>
<text x="305.9" y="201.9">100K</text>
<text x="305.9" y="198.7">R2</text>
<text x="147.8" y="206">1pf</text>
<text x="57" y="212.8">C12</text>
<text x="72" y="213.4">C11</text>
<text x="56.1" y="216.6">12pf</text>
<text x="72" y="216.6">12pf</text>
<text x="89.9" y="218.1">L7</text>
<text x="114.6" y="218.1">L6</text>
<text x="85.6" y="225.1">3.4nH</text>
<text x="113.8" y="225.1">3.4nH</text>
<text x="137.5" y="226.9">L5</text>
<text x="107.6" y="234">C10</text>
<text x="135" y="234">3.7nH</text>
<text x="306.9" y="234">C20</text>
<text x="107.6" y="237.2">1pf</text>
<text x="164" y="237.5">C9</text>
<text x="306.9" y="237.2">0.1uf</text>
<text x="164" y="240.7">1pf</text>
<text x="363" y="246.9">C6</text>
<text x="375.4" y="262.1">X1</text>
<text x="125.2" y="281.3">0.1uf</text>
<text x="125.2" y="278.1">C16</text>
<text x="375.7" y="276.2">C5</text>
<text x="157.7" y="285.1">FB1</text>
<text x="317.5" y="286.9">C19</text>
<text x="317.5" y="290.1">0.1uf</text>
<text x="132.3" y="311.3">0.1uf</text>
<text x="132.3" y="308">C17</text>
<text x="170" y="309.8">1uF</text>
<text x="170.8" y="306.3">C7</text>
<text x="229" y="313.4">U2</text>
<text x="347.4" y="341.6">L8</text>
<text x="342" y="348.6">6.8uH</text>
<text x="363.4" y="357.4">C13</text>
<text x="363.4" y="360.7">22uf</text>
</g>
<g font-size="3.2" fill="#00f">
<text x="405.2" y="25.8">10</text>
<text x="407.2" y="29.3">9</text>
<text x="245.4" y="34.9">7</text>
<text x="248.9" y="33.2">7</text>
<text x="407.2" y="32.8">8</text>
<text x="422.3" y="34.4">An_2</text>
<text x="499.7" y="33.1">LED_1</text>
<text x="245.4" y="42">5</text>
<text x="245.4" y="38.5">6</text>
<text x="248.9" y="40.2">5</text>
<text x="248.9" y="36.7">6</text>
<text x="326.5" y="42">4</text>
<text x="326.5" y="38.5">5</text>
<text x="330" y="40.2">4</text>
<text x="330" y="36.7">5</text>
<text x="407.2" y="39.9">6</text>
<text x="407.2" y="36.3">7</text>
<text x="422.3" y="41.5">Btn_1</text>
<text x="422.3" y="37.9">An_1</text>
<text x="245.4" y="45.5">4</text>
<text x="248.9" y="47.3">3</text>
<text x="248.9" y="43.7">4</text>
<text x="326.5" y="45.5">3</text>
<text x="330" y="47.3">2</text>
<text x="330" y="43.7">3</text>
<text x="407.2" y="46.9">4</text>
<text x="407.2" y="43.4">5</text>
<text x="422.3" y="45">Btn_2</text>
<text x="499.7" y="47.2">LED_2</text>
<text x="245.4" y="52.6">2</text>
<text x="245.4" y="49">3</text>
<text x="248.9" y="50.8">2</text>
<text x="326.5" y="52.6">1</text>
<text x="326.5" y="49">2</text>
<text x="330" y="50.8">1</text>
<text x="407.2" y="54">2</text>
<text x="407.2" y="50.4">3</text>
<text x="422.3" y="52">pin_10</text>
<text x="422.3" y="48.5">pin_9</text>
<text x="245.4" y="56.1">1</text>
<text x="248.9" y="54.3">1</text>
<text x="407.2" y="57.5">1</text>
<text x="422.3" y="55.6">pin_11</text>
<text x="66" y="161.6">gnd</text>
<text x="72.1" y="156.6">2</text>
<text x="84" y="159.8" transform="rotate(-90 84 159.8)">RF</text>
<text x="90.3" y="161.6">gnd</text>
<text x="91.7" y="156.6">3</text>
<text x="82.5" y="164.3" transform="rotate(-90 82.5 164.3)">1</text>
<text x="36" y="191.6">ant</text>
<text x="49.8" y="191.6">gnd</text>
<text x="204.2" y="225.4">1</text>
<text x="207.7" y="227.2">RF_P</text>
<text x="230.7" y="222.2" transform="rotate(-90 230.7 222.2)">49</text>
<text x="232.1" y="226.9" transform="rotate(-90 232.1 226.9)">EP</text>
<text x="204.2" y="229">2</text>
<text x="204.2" y="232.5">3</text>
<text x="207.7" y="230.7">RF_N</text>
<text x="241.6" y="230.7">X48M_P</text>
<text x="255.9" y="232.5">46</text>
<text x="255.9" y="229">47</text>
<text x="204.2" y="236">4</text>
<text x="204.2" y="239.5">5</text>
<text x="207.7" y="234.2">X32K_Q1</text>
<text x="207.7" y="237.8">X32K_Q2</text>
<text x="241.2" y="234.2">X48M_N</text>
<text x="204.2" y="243.1">6</text>
<text x="207.7" y="241.3">DIO_0</text>
<text x="207.7" y="244.8">DIO_1</text>
<text x="242.1" y="244.8">DIO_30</text>
<text x="255.9" y="243.1">43</text>
<text x="284.7" y="242.5">An_2</text>
<text x="204.2" y="246.6">7</text>
<text x="204.2" y="250.1">8</text>
<text x="207.7" y="248.4">DIO_2</text>
<text x="207.7" y="251.9">DIO_3</text>
<text x="242.1" y="251.9">DIO_28</text>
<text x="242.1" y="248.4">DIO_29</text>
<text x="255.9" y="250.1">41</text>
<text x="255.9" y="246.6">42</text>
<text x="267.1" y="246.1">An_1</text>
<text x="202.2" y="257.2">10</text>
<text x="204.2" y="253.6">9</text>
<text x="207.7" y="255.4">DIO_4</text>
<text x="242.1" y="255.4">DIO_27</text>
<text x="255.9" y="257.2">39</text>
<text x="255.9" y="253.6">40</text>
<text x="189.4" y="260.2">LED_1</text>
<text x="189.4" y="263.7">LED_2</text>
<text x="202.2" y="260.7">11</text>
<text x="207.7" y="258.9">DIO_5</text>
<text x="207.7" y="262.5">DIO_6</text>
<text x="242.1" y="262.5">DIO_25</text>
<text x="242.1" y="258.9">DIO_26</text>
<text x="255.9" y="260.7">38</text>
<text x="202.2" y="264.2">12</text>
<text x="207.7" y="266">DIO_7</text>
<text x="242.1" y="269.5">DIO_23</text>
<text x="242.1" y="266">DIO_24</text>
<text x="255.9" y="267.8">36</text>
<text x="255.9" y="264.2">37</text>
<text x="189.4" y="274.3">pin_9</text>
<text x="202.2" y="271.3">14</text>
<text x="202.2" y="274.8">15</text>
<text x="207.7" y="273">DIO_8</text>
<text x="239.7" y="273">RESET_N</text>
<text x="255.9" y="271.3">35</text>
<text x="189.4" y="277.8">pin_10</text>
<text x="189.4" y="281.3">pin_11</text>
<text x="202.2" y="278.3">16</text>
<text x="202.2" y="281.9">17</text>
<text x="207.7" y="276.6">DIO_9</text>
<text x="207.7" y="280.1">DIO_10</text>
<text x="237.8" y="280.1">DCDC_SW</text>
<text x="255.9" y="281.9">32</text>
<text x="255.9" y="278.3">33</text>
<text x="202.2" y="285.4">18</text>
<text x="207.7" y="283.6">DIO_11</text>
<text x="207.7" y="287.2">DIO_12</text>
<text x="242.1" y="287.2">DIO_21</text>
<text x="242.1" y="283.6">DIO_22</text>
<text x="255.9" y="285.4">31</text>
<text x="191.2" y="288.4">Btn_1</text>
<text x="191.2" y="291.9">Btn_2</text>
<text x="202.2" y="288.9">19</text>
<text x="202.2" y="292.5">20</text>
<text x="207.7" y="290.7">DIO_13</text>
<text x="242.1" y="290.7">DIO_20</text>
<text x="255.9" y="292.5">29</text>
<text x="255.9" y="288.9">30</text>
<text x="202.2" y="296">21</text>
<text x="207.7" y="294.2">DIO_14</text>
<text x="207.7" y="297.7">DIO_15</text>
<text x="242.1" y="297.7">DIO_18</text>
<text x="242.1" y="294.2">DIO_19</text>
<text x="255.9" y="299.5">27</text>
<text x="255.9" y="296">28</text>
<text x="202.2" y="303">23</text>
<text x="207.7" y="304.8">DCOUPL</text>
<text x="242.1" y="304.8">DIO_16</text>
<text x="242.1" y="301.3">DIO_17</text>
<text x="255.9" y="303">26</text>
<text x="202.2" y="306.6">24</text>
<text x="207.7" y="308.3">JTAG_TMSC</text>
<text x="235.8" y="308.3">JTAG_TCKC</text>
<text x="255.9" y="306.6">25</text>
</g>
<g font-size="3.2" fill="#f00">
<text x="418.9" y="27.5">3V3</text>
<text x="534.4" y="25.8">D1</text>
<text x="345.7" y="32.8">EXT_5V</text>
<text x="52.9" y="36.3">EXT_5V</text>
<text x="359" y="36.3">3V3</text>
<text x="534.4" y="41.7">D2</text>
<text x="267.2" y="66.5">3V3</text>
<text x="148.2" y="79.4">PWR</text>
<text x="239.1" y="227.2">VDDR_RF</text>
<text x="255.9" y="225.4">48</text>
<text x="245.2" y="237.8">VDDR</text>
<text x="255.9" y="239.5">44</text>
<text x="255.9" y="236">45</text>
<text x="245.2" y="241.3">VDDS</text>
<text x="119.1" y="256.8">3V3</text>
<text x="202.2" y="267.8">13</text>
<text x="207.7" y="269.5">VDDS2</text>
<text x="255.9" y="274.8">34</text>
<text x="233.9" y="276.6">VDDS_DCDC</text>
<text x="126.1" y="295.6">3V3</text>
<text x="202.2" y="299.5">22</text>
<text x="207.7" y="301.3">VDDS3</text>
</g>
<g font-size="3.2" fill="#8d2323">
<text x="77" y="47.3">1</text>
<text x="100.9" y="47.3">5</text>
<text x="82.2" y="48.7">IN</text>
<text x="90.9" y="48.7">OUT</text>
<text x="77" y="54.3">3</text>
<text x="82.2" y="55.7">EN</text>
<text x="77" y="61.4">2</text>
<text x="82.2" y="62.8">GND</text>
<text x="93.1" y="62.8">NC</text>
<text x="100.9" y="61.4">4</text>
</g>
<text font-size="3.2" x="215.4" y="318.6">CC2652R74T0RGZR</text>
<g font-size="2.8" fill="#840000">
<text x="153.4" y="277.3" transform="rotate(-90 153.4 277.3)">2</text>
<text x="153.4" y="292.4" transform="rotate(-90 153.4 292.4)">1</text>
</g>
<g font-size="2.5" fill="#000080">
<text x="516.9" y="27.5">1K</text>
<text x="516.9" y="24.4">R1</text>
<text x="516.9" y="41.6">1K</text>
<text x="516.9" y="38.5">R5</text>
<text x="127" y="44.1">0E</text>
<text x="127.1" y="53.6">R4</text>
<text x="147.1" y="59.5">R3</text>
<text x="116.6" y="61.3">C22</text>
<text x="146.9" y="62.2">1K</text>
<text x="116.6" y="68">2.2uF</text>
</g>
<g font-size="1.8">
<text x="370.8" y="154.2">VDD</text>
<text x="376.5" y="154.2">OUT</text>
<text x="371.1" y="165.5">OE#</text>
<text x="376.6" y="165.5">GND</text>
</g>
</svg>
